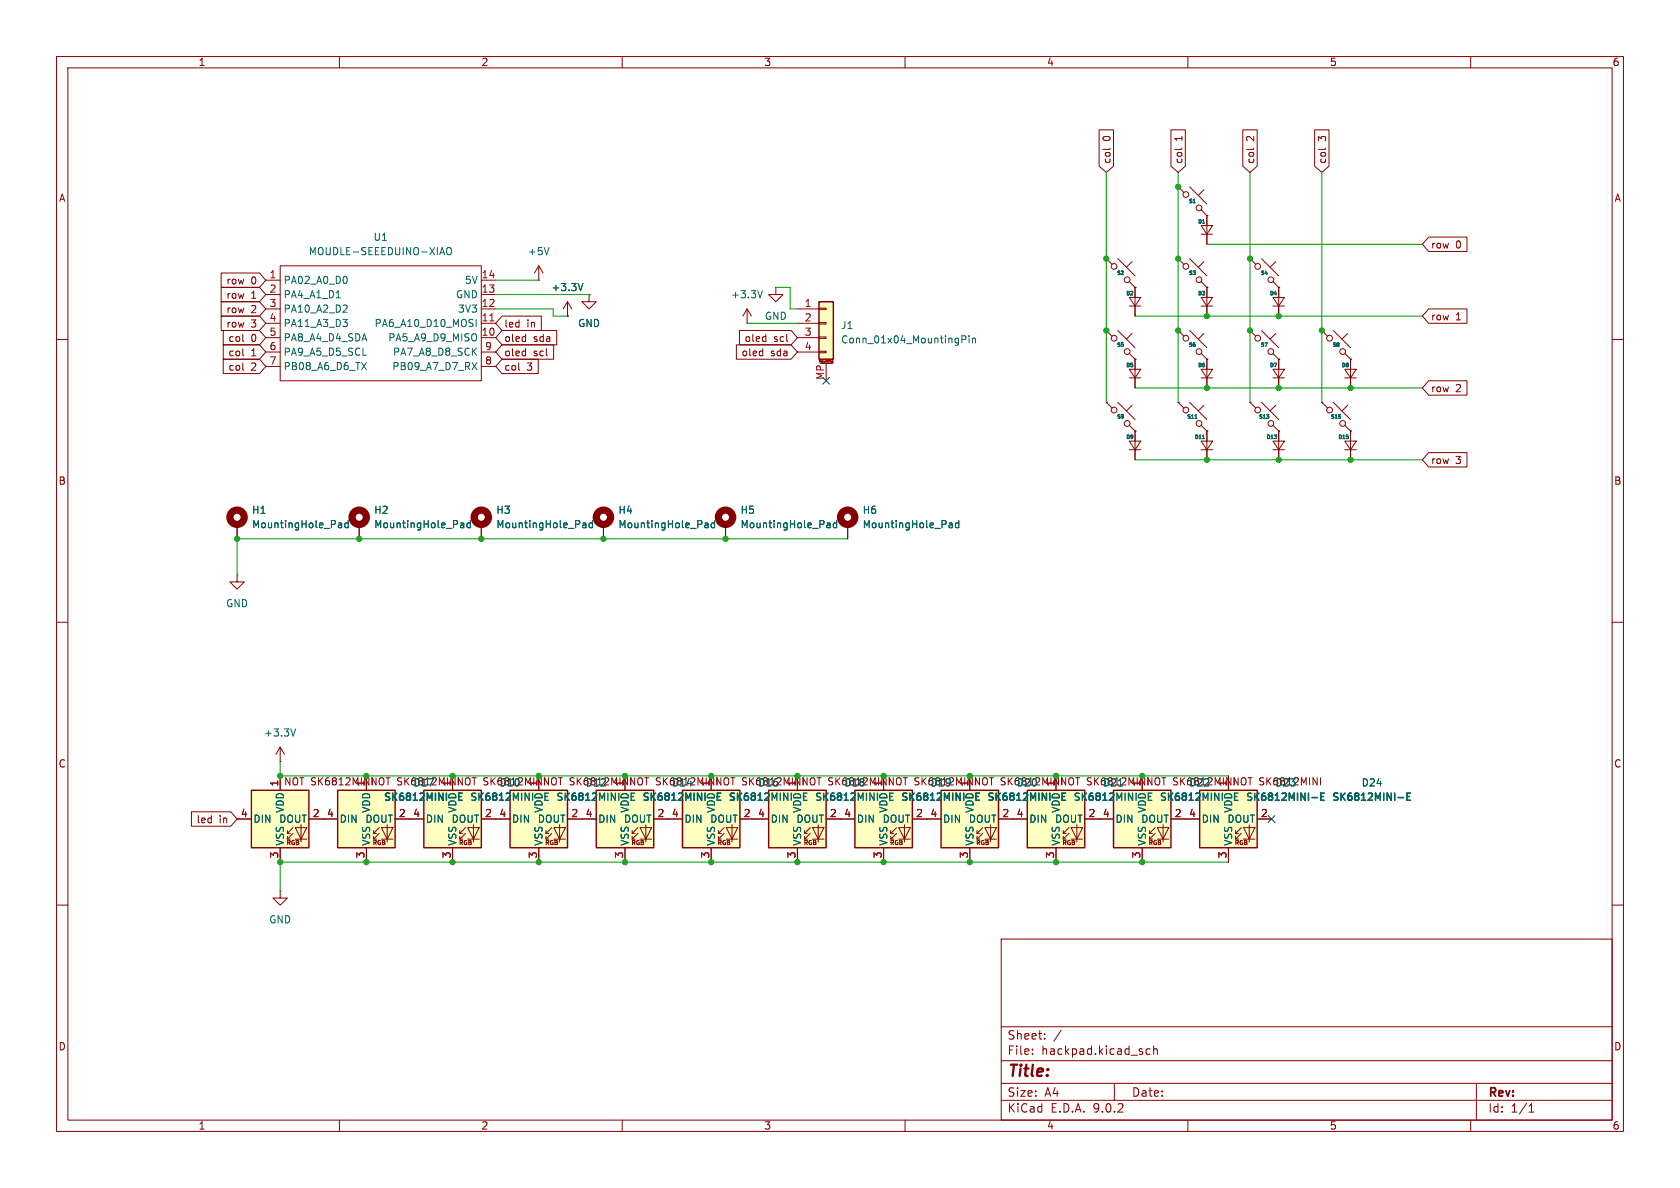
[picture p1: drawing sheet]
<svg xmlns="http://www.w3.org/2000/svg" width="297mm" height="210mm" viewBox="0 0 297 210" stroke-linecap="round" stroke-linejoin="round" font-family="sans-serif">
<g fill="none" stroke="#840000" stroke-width=".18">
<path d="M10 10h277v190h-277zM12 12h273v186h-273zM60 10v2M110 10v2M160 10v2M210 10v2M260 10v2M47 49.5h2.5M47 52.1h2.5M47 54.6h2.5M47 57.2h2.5M47 59.7h2.5"/>
<path d="M49.5 47h35.6v20.3h-35.6zM85.1 49.5h2.5M85.1 52.1h2.5M85.1 54.6h2.5M85.1 57.2h2.5M85.1 59.7h2.5M10 60h2M47 62.2h2.5M47 64.8h2.5M85.1 62.2h2.5M85.1 64.8h2.5M195.6 71.1l1 1"/>
<path d="M195.6 71.1h.1M197.6 71.1l3.1 3.1M199.6 75.2l1.1 1M200.2 71.6l-1.1 1M200.7 76.2h.1M237.7 78h2.1l-1 1.5zM237.7 79.5h2.1M238.8 76.2v5.1M285 60h2M10 110h2M285 110h2M10 160h2"/>
<path d="M177 166h108v32h-108zM285 160h2M60 198v2M110 198v2M160 198v2M177 194.5h108M177 191.5h108M177 187.5h108M177 181.5h108M182.5 186.3v.1M182.5 185.5v.1M184.7 183.6v.1"/>
<path d="M184.7 182.8v.1M187.6 182.1l-1.3 2M197 191.5v3M203.3 185.5l-.4-.1-.3 .3v.4l.1 .2h.6M204 185.5l.2-.1 .3 .1 .1 .9M204 184.9v1.5M210 198v2M260 198v2M261 191.5v6.5M270.3 196.6h.9M270.3 195.5l.4-.4v1.5"/>
<circle cx="197" cy="72.5" r=".51"/>
<circle cx="199.3" cy="74.9" r=".51"/>
</g>
<g fill="none" stroke="#006464" stroke-width=".18">
<path d="M59.5 52.6h.7M60.6 56.5h.8l-.4 .4M61.3 49l.1 .3-.1 .7M61.3 54l.1 .2-.1 .3-.7 .7h.8M61.3 57l.1 .2-.1 .5M77.9 44.7h.6M78.2 43.8l.4 1.2M79 43.9l.3-.1a.43 .43 0 0 1 .5 .4v.4a.42 .42 0 0 1-.4 .4 .42 .42 0 0 1-.4-.4zM84.2 56.5v1.2M63.9 64.1l.9 1.2M64.8 64.1l-.9 1.2M83.5 64.1l.8 1.2"/>
<path d="M84.3 64.1l-.8 1.2"/>
</g>
<path d="M86.6 56.7h.7" fill="none" stroke="#a90000" stroke-width=".18"/>
<path d="M120.6 139.7h10.2v10.2h-10.2z" fill="#ffffc2"/>
<path d="M120.6 139.7h10.2v10.2h-10.2z" fill="none" stroke="#840000" stroke-width=".25"/>
<g fill="none" stroke="#840000" stroke-width=".18">
<path d="M195.6 58.4l1 1M195.6 58.4h.1M197.6 58.4l3.1 3.1M200.2 58.9l-1.1 1M208.3 58.4l1 1M208.3 58.4h.1M210.3 58.4l3.1 3.1M212.9 58.9l-1.1 1M199.6 62.5l1.1 1M200.7 63.5h.1M212.3 62.5l1.1 1M213.4 63.5h.1"/>
<path d="M125.7 137.2v2.5M118.1 144.8h2.5M125.7 149.9v2.5M127 147.3h.5M127 148.3h.5M128 146.3l-1 1v-.5M128 147.3l-1 1v-.5M128.4 146.3h2l-1 2zM128.4 148.3h2M129.4 145.8v3M130.8 144.8h2.5"/>
<circle cx="197" cy="59.8" r=".51"/>
<circle cx="209.7" cy="59.8" r=".51"/>
<circle cx="199.3" cy="62.2" r=".51"/>
<circle cx="212" cy="62.2" r=".51"/>
</g>
<path d="M157.3 140.8h.4M157.3 141.5h.6M157.3 140.2h.6" fill="none" stroke="#006464" stroke-width=".25"/>
<path d="M59.7 139.7h10.1v10.2h-10.1z" fill="#ffffc2"/>
<path d="M59.7 139.7h10.1v10.2h-10.1z" fill="none" stroke="#840000" stroke-width=".25"/>
<path d="M64.8 137.2v2.5M57.1 144.8h2.6M64.8 149.9v2.5M66 147.3h.5M66 148.3h.5M67.1 146.3l-1.1 1v-.5M67.1 147.3l-1.1 1v-.5M67.4 146.3h2.1l-1 2zM67.4 148.3h2.1M68.5 145.8v3M69.8 144.8h2.6" fill="none" stroke="#840000" stroke-width=".18"/>
<path d="M96.3 140.8h.5M96.3 141.5h.6M96.3 140.2h.6" fill="none" stroke="#006464" stroke-width=".25"/>
<path d="M74.9 139.7h10.2v10.2h-10.2z" fill="#ffffc2"/>
<path d="M74.9 139.7h10.2v10.2h-10.2z" fill="none" stroke="#840000" stroke-width=".25"/>
<g fill="none" stroke="#840000" stroke-width=".18">
<path d="M199.6 65.3h2.1l-1 1.5zM199.6 66.8h2.1M200.7 63.5v5.1M212.3 78h2.1l-1 1.5zM212.3 79.5h2.1M213.4 76.2v5.1M225 78h2.1l-1 1.5zM225 79.5h2.1M226.1 76.2v5.1M80 137.2v2.5M72.4 144.8h2.5M80 149.9v2.5"/>
<path d="M81.3 147.3h.5M81.3 148.3h.5M82.3 146.3l-1 1v-.5M82.3 147.3l-1 1v-.5M82.7 146.3h2l-1 2zM82.7 148.3h2M83.7 145.8v3M85.1 144.8h2.5"/>
</g>
<path d="M111.6 140.8h.4M111.6 141.5h.6M111.6 140.2h.6" fill="none" stroke="#006464" stroke-width=".25"/>
<path d="M212.6 77.5h.4" fill="none" stroke="#006464" stroke-width=".18"/>
<path d="M105.4 139.7h10.2v10.2h-10.2z" fill="#ffffc2"/>
<path d="M105.4 139.7h10.2v10.2h-10.2z" fill="none" stroke="#840000" stroke-width=".25"/>
<g fill="none" stroke="#840000" stroke-width=".18">
<path d="M95.2 49.5h.1M95.2 47l-.7 1.3M95.2 47l.8 1.3M95.2 47v2.5M100.3 55.9h.1M100.3 53.3l-.7 1.3M100.3 53.3l.8 1.3M100.3 53.3v2.6M41.9 92.7v2.6M63.5 92.7v2.6M128.3 92.7v2.6M110.5 137.2v2.5"/>
<path d="M49.5 157.5v1.3h1.3l-1.3 1.2-1.2-1.2h1.2M49.5 157.5h.1M102.9 144.8h2.5M110.5 149.9v2.5M111.8 147.3h.5M111.8 148.3h.5M112.8 146.3l-1 1v-.5M112.8 147.3l-1 1v-.5M113.2 146.3h2l-1 2zM113.2 148.3h2M114.2 145.8v3M115.6 144.8h2.5"/>
</g>
<path d="M142.1 140.8h.4M142.1 141.5h.6M142.1 140.2h.6" fill="none" stroke="#006464" stroke-width=".25"/>
<g fill="none" stroke="#006464" stroke-width=".18">
<path d="M97.1 43.8l-.5 1.2M103.1 50.1l-.5 1.3M60 92.4l.3 .1 .1 .8M60.4 93.2l-.4 .1M60.4 92.7l-.4 .1M61.6 92.5l-.4-.1-.3 .3 .2 .5h.5M61.6 92v1.3M81.6 92.4l.3 .1 .1 .8M82 93.2l-.4 .1M82 92.7l-.4 .1M83.1 92.5l-.3-.1-.3 .3 .2 .5h.4M83.1 92v1.3"/>
<path d="M146.3 92.4l.4 .1 .1 .8M146.8 93.2l-.5 .1M146.8 92.7l-.5 .1M147.9 92.5l-.3-.1-.3 .3 .1 .5h.5M147.9 92v1.3"/>
</g>
<g fill="none" stroke="#840000" stroke-width="1.3">
<circle cx="41.9" cy="91.4" r="1.27"/>
<circle cx="63.5" cy="91.4" r="1.27"/>
<circle cx="128.3" cy="91.4" r="1.27"/>
</g>
<path d="M90.2 139.7h10.1v10.2h-10.1z" fill="#ffffc2"/>
<path d="M90.2 139.7h10.1v10.2h-10.1z" fill="none" stroke="#840000" stroke-width=".25"/>
<g fill="none" stroke="#840000" stroke-width=".18">
<path d="M104.1 52.1v1.2h1.3l-1.3 1.3-1.2-1.3h1.2M104.1 52.1h.1M132.1 57.2h.1M132.1 54.6l-.8 1.3M132.1 54.6l.7 1.3M132.1 54.6v2.6M221 71.1l1 1M221 71.1h.1M223 71.1l3.1 3.1M225 75.2l1.1 1M225.6 71.6l-1.1 1M226.1 76.2h.1"/>
<path d="M233.7 71.1l1 1M233.7 71.1h.1M235.7 71.1l3.1 3.1M237.7 65.3h2.1l-1 1.5zM237.7 75.2l1.1 1M237.7 66.8h2.1M238.3 71.6l-1.1 1M238.8 76.2h.1M238.8 63.5v5.1M106.7 92.7v2.6M41.9 101.6v1.3h1.3l-1.3 1.2-1.3-1.2h1.3M41.9 101.6h.1"/>
<path d="M49.5 134.6h.1M49.5 132.1l-.7 1.3M49.5 132.1l.8 1.3M49.5 132.1v2.5M95.2 137.2v2.5M87.6 144.8h2.6M95.2 149.9v2.5M96.5 147.3h.5M96.5 148.3h.5M97.5 146.3l-1 1v-.5M97.5 147.3l-1 1v-.5M97.9 146.3h2l-1 2z"/>
<path d="M97.9 148.3h2M98.9 145.8v3M100.3 144.8h2.6"/>
<circle cx="222.4" cy="72.5" r=".51"/>
<circle cx="224.7" cy="74.9" r=".51"/>
<circle cx="235.1" cy="72.5" r=".51"/>
<circle cx="237.4" cy="74.9" r=".51"/>
</g>
<path d="M126.8 140.8h.4M126.8 141.5h.6M126.8 140.2h.6" fill="none" stroke="#006464" stroke-width=".25"/>
<circle cx="106.7" cy="91.4" r="1.27" fill="none" stroke="#840000" stroke-width="1.3"/>
<path d="M134.8 51.4l-.4 1.2M223.9 73.3h.4l-.2 .3M224.3 73.6v.3M237 73.6v.3M124.8 92.4l.3 .1 .1 .8M125.2 93.2l-.4 .1M125.2 92.7l-.4 .1M126.3 92.5l-.3-.1-.3 .3 .1 .5h.5M126.3 92v1.3M52.3 128.8l-.5 1.3" fill="none" stroke="#006464" stroke-width=".18"/>
<path d="M44.4 139.7h10.2v10.2h-10.2z" fill="#ffffc2"/>
<path d="M44.4 139.7h10.2v10.2h-10.2z" fill="none" stroke="#840000" stroke-width=".25"/>
<path d="M49.5 137.2v2.5M41.9 144.8h2.5M49.5 149.9v2.5M50.8 147.3h.5M50.8 148.3h.5M51.8 146.3l-1 1v-.5M51.8 147.3l-1 1v-.5M52.2 146.3h2l-1 2zM52.2 148.3h2M53.2 145.8v3M54.6 144.8h2.5" fill="none" stroke="#840000" stroke-width=".18"/>
<path d="M81.1 140.8h.4M81.1 141.5h.6M81.1 140.2h.6" fill="none" stroke="#006464" stroke-width=".25"/>
<path d="M166.4 139.7h10.1v10.2h-10.1z" fill="#ffffc2"/>
<path d="M166.4 139.7h10.1v10.2h-10.1z" fill="none" stroke="#840000" stroke-width=".25"/>
<g fill="none" stroke="#840000" stroke-width=".18">
<path d="M212.3 39.9h2.1l-1 1.5zM213.4 38.1v5.1M212.3 41.4h2.1M221 45.7l1 1M221 45.7h.1M223 45.7l3.1 3.1M225 52.6h2.1l-1 1.5zM225 49.8l1.1 1M225 54.1h2.1M225.6 46.2l-1.1 1M226.1 50.8h.1M226.1 50.8v5.1"/>
<path d="M199.6 78h2.1l-1 1.5zM199.6 79.5h2.1M200.7 76.2v5.1M208.3 71.1l1 1M208.3 71.1h.1M210.3 71.1l3.1 3.1M212.3 75.2l1.1 1M212.3 65.3h2.1l-1 1.5zM212.3 66.8h2.1M212.9 71.6l-1.1 1M213.4 76.2h.1M213.4 63.5v5.1"/>
<path d="M171.4 137.2v2.5M163.8 144.8h2.6M171.4 149.9v2.5M172.7 147.3h.5M172.7 148.3h.5M173.7 146.3l-1 1v-.5M173.7 147.3l-1 1v-.5M174.1 146.3h2l-1 2zM174.1 148.3h2M175.1 145.8v3M176.5 144.8h2.6"/>
<circle cx="222.4" cy="47.1" r=".51"/>
<circle cx="224.7" cy="49.5" r=".51"/>
<circle cx="209.7" cy="72.5" r=".51"/>
<circle cx="212" cy="74.9" r=".51"/>
</g>
<path d="M203 140.8h.4M203 141.5h.6M203 140.2h.6" fill="none" stroke="#006464" stroke-width=".25"/>
<path d="M212.6 39.4h.4M211.2 73.9h.4" fill="none" stroke="#006464" stroke-width=".18"/>
<path d="M181.6 139.7h10.2v10.2h-10.2z" fill="#ffffc2"/>
<path d="M181.6 139.7h10.2v10.2h-10.2z" fill="none" stroke="#840000" stroke-width=".25"/>
<g fill="none" stroke="#840000" stroke-width=".18">
<path d="M208.3 33l1 1M208.3 33h.1M210.3 33l3.1 3.1M212.3 37.1l1.1 1M212.9 33.5l-1.1 1M213.4 38.1h.1M199.6 52.6h2.1l-1 1.5zM199.6 54.1h2.1M200.7 50.8v5.1M149.9 92.7v2.6M186.7 137.2v2.5M179.1 144.8h2.5"/>
<path d="M186.7 149.9v2.5M188 147.3h.5M188 148.3h.5M189 146.3l-1 1v-.5M189 147.3l-1 1v-.5M189.4 146.3h2l-1 2zM189.4 148.3h2M190.4 145.8v3M191.8 144.8h2.5"/>
<circle cx="209.7" cy="34.4" r=".51"/>
<circle cx="212" cy="36.8" r=".51"/>
</g>
<path d="M218.3 140.8h.4M218.3 141.5h.6M218.3 140.2h.6" fill="none" stroke="#006464" stroke-width=".25"/>
<path d="M210.9 35.8h.4M167.9 92.4h.3l.2 .2v.7M168.4 93.2l-.5 .1M168.4 92.7l-.5 .1M169.5 92.5l-.4-.1-.2 .3 .1 .5h.5M169.5 92v1.3" fill="none" stroke="#006464" stroke-width=".18"/>
<circle cx="149.9" cy="91.4" r="1.27" fill="none" stroke="#840000" stroke-width="1.3"/>
<path d="M144.8 53.3h2.5v10.2h-2.5z" fill="#ffffc2"/>
<path d="M144.8 53.3h2.5v10.2h-2.5z" fill="none" stroke="#840000" stroke-width=".25"/>
<g fill="none" stroke="#840000" stroke-width=".18">
<path d="M137.2 50.8v1.3h1.2l-1.2 1.2-1.3-1.2h1.3M137.2 50.8h.1M141 54.6h3.8M141 57.2h3.8M141 59.7h3.8M144.8 54.5h1.2v.2h-1.2zM144.8 57h1.2v.3h-1.2zM144.8 59.6h1.2v.2h-1.2zM195.6 45.7l1 1M195.6 45.7h.1M197.6 45.7l3.1 3.1M199.6 49.8l1.1 1"/>
<path d="M200.2 46.2l-1.1 1M200.7 50.8h.1M208.3 45.7l1 1M208.3 45.7h.1M210.3 45.7l3.1 3.1M212.3 49.8l1.1 1M212.9 46.2l-1.1 1M213.4 50.8h.1M141 62.2h3.8M144.8 62.1h1.2v.3h-1.2zM144.9 64v-.3l.1 .2 .1-.2v.3M145 64.3h2.1"/>
<path d="M146 64.3v3M146.3 63.7v.3M146.5 63.7h.1M146.6 63.7h-.1M147.1 63.8v.2h.1M147.1 63.8h.1M147.2 63.8h-.1M147.2 63.8h.1M147.2 63.8v.3l-.1 .1M147.2 64h.1"/>
<circle cx="197" cy="47.1" r=".51"/>
<circle cx="199.3" cy="49.5" r=".51"/>
<circle cx="209.7" cy="47.1" r=".51"/>
<circle cx="212" cy="49.5" r=".51"/>
</g>
<path d="M171.3 59.4v.1M171.3 59.8v.8M171.9 59.8v.8M171.9 59.9l.2-.1h.3l.1 .8M170 60h.7l.1-.2-.1-.3-.7-.1v1.2" fill="none" stroke="#006464" stroke-width=".18"/>
<path d="M151.1 139.7h10.2v10.2h-10.2z" fill="#ffffc2"/>
<path d="M151.1 139.7h10.2v10.2h-10.2z" fill="none" stroke="#840000" stroke-width=".25"/>
<path d="M156.2 137.2v2.5M148.6 144.8h2.5M156.2 149.9v2.5M157.5 147.3h.5M157.5 148.3h.5M158.5 146.3l-1 1v-.5M158.5 147.3l-1 1v-.5M158.9 146.3h2l-1 2zM158.9 148.3h2M159.9 145.8v3M161.3 144.8h2.5" fill="none" stroke="#840000" stroke-width=".18"/>
<path d="M187.8 140.8h.4M187.8 141.5h.6M187.8 140.2h.6" fill="none" stroke="#006464" stroke-width=".25"/>
<path d="M135.9 139.7h10.1v10.2h-10.1z" fill="#ffffc2"/>
<path d="M135.9 139.7h10.1v10.2h-10.1z" fill="none" stroke="#840000" stroke-width=".25"/>
<g fill="none" stroke="#840000" stroke-width=".18">
<path d="M212.3 52.6h2.1l-1 1.5zM212.3 54.1h2.1M213.4 50.8v5.1M85.1 92.7v2.6M141 137.2v2.5M133.3 144.8h2.6M141 149.9v2.5M142.2 147.3h.5M142.2 148.3h.5M143.3 146.3l-1.1 1v-.5M143.3 147.3l-1.1 1v-.5M143.6 146.3h2.1l-1 2z"/>
<path d="M143.6 148.3h2.1M144.7 145.8v3M146 144.8h2.6"/>
</g>
<path d="M172.5 140.8h.5M172.5 141.5h.6M172.5 140.2h.6" fill="none" stroke="#006464" stroke-width=".25"/>
<circle cx="85.1" cy="91.4" r="1.27" fill="none" stroke="#840000" stroke-width="1.3"/>
<path d="M103.2 92.4l.3 .1 .1 .8M103.6 93.2l-.4 .1M103.6 92.7l-.4 .1M104.7 92.5l-.3-.1-.3 .3 .2 .5h.4M104.7 92v1.3" fill="none" stroke="#006464" stroke-width=".18"/>
<path d="M196.8 139.7h10.2v10.2h-10.2z" fill="#ffffc2"/>
<path d="M196.8 139.7h10.2v10.2h-10.2z" fill="none" stroke="#840000" stroke-width=".25"/>
<path d="M201.9 137.2v2.5M194.3 144.8h2.5M201.9 149.9v2.5M203.2 147.3h.5M203.2 148.3h.5M204.2 146.3l-1 1v-.5M204.2 147.3l-1 1v-.5M204.6 146.3h2l-1 2zM204.6 148.3h2M205.6 145.8v3M207 144.8h2.5" fill="none" stroke="#840000" stroke-width=".18"/>
<path d="M231.9 141h1M233.5 140.8h.4M234.1 140.2h-.6v1.3h.6" fill="none" stroke="#006464" stroke-width=".25"/>
<path d="M212.1 139.7h10.1v10.2h-10.1z" fill="#ffffc2"/>
<path d="M212.1 139.7h10.1v10.2h-10.1z" fill="none" stroke="#840000" stroke-width=".25"/>
<g fill="none" stroke="#840000" stroke-width=".18">
<path d="M194.3 23h2.6v6.4l-1.3 1.1-1.3-1.1zM196.3 26.2l-.1 .2M207 23h2.6v6.4l-1.3 1.1-1.3-1.1zM208.3 33h.1M209 26.2l-.1 .2M213.4 38.1h.1M213.4 38.1v1.8M219.7 23h2.6v6.4l-1.3 1.1-1.3-1.1zM221.7 26.2l-.1 .2M232.4 23h2.6v6.4l-1.3 1.1-1.3-1.1zM234.4 26.2l-.1 .2M39.1 50.8h6.8l1.1 1.3-1.1 1.2h-6.8z"/>
<path d="M39.1 55.9h6.8l1.1 1.3-1.1 1.2h-6.8zM39.1 53.3h6.8l1.1 1.3-1.1 1.3h-6.8zM39.1 48.3h6.8l1.1 1.2-1.1 1.3h-6.8zM39.5 58.4h6.4l1.1 1.3-1.1 1.3h-6.4zM88.7 55.9h7v2.5h-7l-1.1-1.2zM88.7 58.4h9.7v2.6h-9.7l-1.1-1.3zM100.3 55.9h.1M104.1 52.1h.1M130.7 58.4h9.2l1.1 1.3-1.1 1.3h-9.2zM195.6 58.4h.1M195.6 45.7h.1M200.7 50.8h.1"/>
<path d="M200.7 50.8v1.8M200.7 54.1v1.8M208.3 58.4h.1M208.3 45.7h.1M213.4 50.8h.1M213.4 41.4v1.8M213.4 50.8v1.8M213.4 54.1v1.8M221 58.4l1 1M221 58.4h.1M221 45.7h.1M223 58.4l3.1 3.1"/>
<path d="M225.6 58.9l-1.1 1M226.1 50.8h.1M226.1 50.8v1.8M226.1 54.1v1.8M233.7 58.4l1 1M233.7 58.4h.1M235.7 58.4l3.1 3.1M238.3 58.9l-1.1 1M252.6 41.9h6.7v2.6h-6.7l-1.1-1.3zM252.6 54.6h6.7v2.6h-6.7l-1.1-1.3zM39.5 61h6.4l1.1 1.2-1.1 1.3h-6.4zM39.5 63.5h6.4l1.1 1.3-1.1 1.2h-6.4z"/>
<path d="M43 60.3l.1 .1M43 62.8l.1 .1M43 65.4h.1M88.7 63.5h6.5v2.5h-6.5l-1.1-1.2zM88.7 61h9.2v2.5h-9.2l-1.1-1.3zM91.8 65.4h.1M130.2 61h9.7l1.1 1.2-1.1 1.3h-9.7zM195.6 71.1h.1M200.7 63.5h.1M200.7 76.2h.1M200.7 63.5v1.8M200.7 66.8v1.8"/>
<path d="M200.7 76.2v1.8M200.7 79.5v1.8M208.3 71.1h.1M213.4 63.5h.1M213.4 76.2h.1M213.4 63.5v1.8M213.4 66.8v1.8M213.4 76.2v1.8M213.4 79.5v1.8M221 71.1h.1M225 62.5l1.1 1M225 65.3h2.1l-1 1.5z"/>
<path d="M225 66.8h2.1M226.1 63.5h.1M226.1 76.2h.1M226.1 63.5v5.1M226.1 76.2v1.8M226.1 79.5v1.8M233.7 71.1h.1M237.7 62.5l1.1 1M238.8 63.5h.1M238.8 76.2h.1M238.8 63.5v1.8M238.8 66.8v1.8"/>
<path d="M238.8 76.2v1.8M238.8 79.5v1.8M252.6 67.3h6.7v2.6h-6.7l-1.1-1.3zM41.9 92.7v2.6M63.5 92.7v2.6M85.1 92.7v2.6M106.7 92.7v2.6M128.3 92.7v2.6M149.9 92.7v2.6M252.6 80h6.7v2.6h-6.7l-1.1-1.3zM49.5 137.2v2.5M64.8 137.2v2.5"/>
<path d="M80 137.2v2.5M95.2 137.2v2.5M110.5 137.2v2.5M125.7 137.2v2.5M141 137.2v2.5M156.2 137.2v2.5M171.4 137.2v2.5M186.7 137.2v2.5M201.9 137.2v2.5M217.2 137.2v2.5M233.5 137.5v1.3M33.8 143.5h7l1.1 1.3-1.1 1.3h-7z"/>
<path d="M41.9 144.8h2.5M49.5 149.9v2.5M54.6 144.8h5.1M64.8 149.9v2.5M69.8 144.8h5.1M80 149.9v2.5M85.1 144.8h5.1M95.2 149.9v2.5M100.3 144.8h5.1M110.5 149.9v2.5M115.6 144.8h5M125.7 149.9v2.5"/>
<path d="M130.8 144.8h5.1M141 149.9v2.5M146 144.8h5.1M156.2 149.9v2.5M161.3 144.8h5.1M171.4 149.9v2.5M176.5 144.8h5.1M186.7 149.9v2.5M191.8 144.8h5M201.9 149.9v2.5M207 144.8h5.1M217.2 149.9v2.5"/>
<path d="M218.4 147.3h.5M218.4 148.3h.5M219.5 146.3l-1.1 1v-.5M219.5 147.3l-1.1 1v-.5M219.8 146.3h2.1l-1 2zM219.8 148.3h2.1M220.9 145.8v3M222.2 144.8h2.6"/>
<circle cx="222.4" cy="59.8" r=".51"/>
<circle cx="235.1" cy="59.8" r=".51"/>
<circle cx="224.7" cy="62.2" r=".51"/>
<circle cx="237.4" cy="62.2" r=".51"/>
</g>
<g fill="none" stroke="#006464" stroke-width=".25">
<path d="M81.1 140.8h.4M81.1 141.5h.6M81.1 140.2h.6M96.3 140.8h.5M96.3 141.5h.6M96.3 140.2h.6M111.6 140.8h.4M111.6 141.5h.6M111.6 140.2h.6M126.8 140.8h.4M126.8 141.5h.6M126.8 140.2h.6"/>
<path d="M142.1 140.8h.4M142.1 141.5h.6M142.1 140.2h.6M157.3 140.8h.4M157.3 141.5h.6M157.3 140.2h.6M172.5 140.8h.5M172.5 141.5h.6M172.5 140.2h.6M187.8 140.8h.4M187.8 141.5h.6M187.8 140.2h.6"/>
<path d="M203 140.8h.4M203 141.5h.6M203 140.2h.6M218.3 140.8h.4M218.3 141.5h.6M218.3 140.2h.6M231.9 141h1M233.5 140.8h.4M234.1 140.2h-.6v1.3h.6M247.2 141h.9M248.7 140.8h.5M249.3 140.2h-.6v1.3h.6"/>
</g>
<g fill="none" stroke="#009600" stroke-width=".18">
<path d="M195.6 30.5v40.6M208.3 30.5v40.6M221 30.5v40.6M233.7 30.5v40.6M87.6 54.6h10.2v1.3h2.5M87.6 52.1h16.5M87.6 49.5h7.6M132.1 57.2h8.9M137.2 50.8h2.5v3.8h1.3M200.7 55.9h50.8M213.4 43.2h38.1M200.7 68.6h50.8"/>
<path d="M149.9 95.3h-108v6.3M200.7 81.3h50.8M49.5 134.6v2.6h167.7M217.2 152.4h-167.7v5.1"/>
</g>
<path d="M145.4 66.7l1.3 1.2M146.7 66.7l-1.3 1.2M224.2 144.2l1.2 1.2M225.4 144.2l-1.2 1.2" fill="none" stroke="#000084" stroke-width=".18"/>
<g fill="none" stroke="#006464" stroke-width=".18">
<path d="M210.9 35.8h.4M212.6 39.4h.4M103.1 50.1l-.5 1.3M211.2 73.9h.4M212.6 77.5h.4M223.9 73.3h.4l-.2 .3M224.3 73.6v.3M237 73.6v.3M60 92.4l.3 .1 .1 .8M60.4 93.2l-.4 .1M60.4 92.7l-.4 .1M61.6 92.5l-.4-.1-.3 .3 .2 .5h.5"/>
<path d="M61.6 92v1.3M81.6 92.4l.3 .1 .1 .8M82 93.2l-.4 .1M82 92.7l-.4 .1M83.1 92.5l-.3-.1-.3 .3 .2 .5h.4M83.1 92v1.3M103.2 92.4l.3 .1 .1 .8M103.6 93.2l-.4 .1M103.6 92.7l-.4 .1M104.7 92.5l-.3-.1-.3 .3 .2 .5h.4M104.7 92v1.3M124.8 92.4l.3 .1 .1 .8"/>
<path d="M125.2 93.2l-.4 .1M125.2 92.7l-.4 .1M126.3 92.5l-.3-.1-.3 .3 .1 .5h.5M126.3 92v1.3M146.3 92.4l.4 .1 .1 .8M146.8 93.2l-.5 .1M146.8 92.7l-.5 .1M147.9 92.5l-.3-.1-.3 .3 .1 .5h.5M147.9 92v1.3M167.9 92.4h.3l.2 .2v.7M168.4 93.2l-.5 .1M168.4 92.7l-.5 .1"/>
<path d="M169.5 92.5l-.4-.1-.2 .3 .1 .5h.5M169.5 92v1.3"/>
</g>
<g fill="#009600" stroke="#009600" stroke-width=".18">
<circle cx="171.4" cy="137.2" r=".46"/>
<circle cx="186.7" cy="152.4" r=".46"/>
<circle cx="186.7" cy="137.2" r=".46"/>
<circle cx="213.4" cy="68.6" r=".46"/>
<circle cx="226.1" cy="68.6" r=".46"/>
<circle cx="213.4" cy="81.3" r=".46"/>
<circle cx="201.9" cy="152.4" r=".46"/>
<circle cx="195.6" cy="45.7" r=".46"/>
<circle cx="195.6" cy="58.4" r=".46"/>
<circle cx="171.4" cy="152.4" r=".46"/>
<circle cx="201.9" cy="137.2" r=".46"/>
<circle cx="64.8" cy="137.2" r=".46"/>
<circle cx="64.8" cy="152.4" r=".46"/>
<circle cx="156.2" cy="137.2" r=".46"/>
<circle cx="141" cy="152.4" r=".46"/>
<circle cx="156.2" cy="152.4" r=".46"/>
<circle cx="80" cy="152.4" r=".46"/>
<circle cx="80" cy="137.2" r=".46"/>
<circle cx="125.7" cy="152.4" r=".46"/>
<circle cx="110.5" cy="152.4" r=".46"/>
<circle cx="49.5" cy="152.4" r=".46"/>
<circle cx="49.5" cy="137.2" r=".46"/>
<circle cx="95.2" cy="137.2" r=".46"/>
<circle cx="95.2" cy="152.4" r=".46"/>
<circle cx="238.8" cy="81.3" r=".46"/>
<circle cx="226.1" cy="81.3" r=".46"/>
<circle cx="238.8" cy="68.6" r=".46"/>
<circle cx="141" cy="137.2" r=".46"/>
<circle cx="125.7" cy="137.2" r=".46"/>
<circle cx="110.5" cy="137.2" r=".46"/>
<circle cx="41.9" cy="95.3" r=".46"/>
<circle cx="128.3" cy="95.3" r=".46"/>
<circle cx="106.7" cy="95.3" r=".46"/>
<circle cx="63.5" cy="95.3" r=".46"/>
<circle cx="85.1" cy="95.3" r=".46"/>
<circle cx="213.4" cy="55.9" r=".46"/>
<circle cx="221" cy="58.4" r=".46"/>
<circle cx="226.1" cy="55.9" r=".46"/>
<circle cx="208.3" cy="58.4" r=".46"/>
<circle cx="208.3" cy="45.7" r=".46"/>
<circle cx="221" cy="45.7" r=".46"/>
<circle cx="233.7" cy="58.4" r=".46"/>
<circle cx="208.3" cy="33" r=".46"/>
</g>
<text font-size="2.8" fill="#840000" x="178" y="190.9">Title:</text>
<g font-size="2.1" fill="#840000">
<text x="178" y="184">Sheet:</text>
<text x="178" y="186.7">File:</text>
<text x="184.1" y="186.7">hackpad.kicad_sch</text>
<text x="178" y="196.9">KiCad</text>
<text x="178" y="194.1">Size:</text>
<text x="184.7" y="194.1">A4</text>
<text x="185.7" y="196.9">E.D.A.</text>
<text x="193.3" y="196.9">9.0.2</text>
<text x="200" y="194.1">Date:</text>
<text x="263" y="194.3">Rev:</text>
<text x="263" y="196.9">Id:</text>
<text x="267.1" y="196.9">1/1</text>
</g>
<g font-size="1.8" fill="#840000">
<text x="35" y="11.9">1</text>
<text x="85" y="11.9">2</text>
<text x="135" y="11.9">3</text>
<text x="185" y="11.9">4</text>
<text x="235" y="11.9">5</text>
<text x="285" y="11.9">6</text>
<text x="196.5" y="29.1" transform="rotate(-90 196.5 29.1)">col</text>
<text x="196.5" y="25" transform="rotate(-90 196.5 25)">0</text>
<text x="209.2" y="29.1" transform="rotate(-90 209.2 29.1)">col</text>
<text x="209.2" y="25" transform="rotate(-90 209.2 25)">1</text>
<text x="221.9" y="29.1" transform="rotate(-90 221.9 29.1)">col</text>
<text x="221.9" y="25" transform="rotate(-90 221.9 25)">2</text>
<text x="234.6" y="29.1" transform="rotate(-90 234.6 29.1)">col</text>
<text x="234.6" y="25" transform="rotate(-90 234.6 25)">3</text>
<text x="10.3" y="35.9">A</text>
<text x="285.3" y="35.9">A</text>
<text x="252.9" y="44.1">row</text>
<text x="257.3" y="44.1">0</text>
<text x="39.9" y="53">row</text>
<text x="39.9" y="50.5">row</text>
<text x="44.4" y="53">1</text>
<text x="44.4" y="50.5">0</text>
<text x="39.9" y="58.1">row</text>
<text x="39.9" y="55.6">row</text>
<text x="44.4" y="58.1">3</text>
<text x="44.4" y="55.6">2</text>
<text x="89.1" y="58.1">led</text>
<text x="93.1" y="58.1">in</text>
<text x="252.9" y="56.8">row</text>
<text x="257.3" y="56.8">1</text>
<text x="40.3" y="60.6">col</text>
<text x="40.3" y="63.2">col</text>
<text x="40.3" y="65.7">col</text>
<text x="44.4" y="60.6">0</text>
<text x="44.4" y="63.2">1</text>
<text x="44.4" y="65.7">2</text>
<text x="89.1" y="60.6">oled</text>
<text x="89.1" y="65.7">col</text>
<text x="89.1" y="63.2">oled</text>
<text x="93.1" y="65.7">3</text>
<text x="94.3" y="60.6">sda</text>
<text x="94.3" y="63.2">scl</text>
<text x="131" y="63.2">oled</text>
<text x="131.5" y="60.6">oled</text>
<text x="136.2" y="63.2">sda</text>
<text x="136.8" y="60.6">scl</text>
<text x="252.9" y="69.5">row</text>
<text x="257.3" y="69.5">2</text>
<text x="252.9" y="82.2">row</text>
<text x="257.3" y="82.2">3</text>
<text x="10.3" y="85.9">B</text>
<text x="285.3" y="85.9">B</text>
<text x="10.3" y="135.9">C</text>
<text x="285.3" y="135.9">C</text>
<text x="50.1" y="139">NOT SK6812MINI</text>
<text x="65.4" y="139">NOT SK6812MINI</text>
<text x="80.6" y="139">NOT SK6812MINI</text>
<text x="95.8" y="139">NOT SK6812MINI</text>
<text x="111.1" y="139">NOT SK6812MINI</text>
<text x="126.3" y="139">NOT SK6812MINI</text>
<text x="141.6" y="139">NOT SK6812MINI</text>
<text x="156.8" y="139">NOT SK6812MINI</text>
<text x="172" y="139">NOT SK6812MINI</text>
<text x="202.5" y="139">NOT SK6812MINI</text>
<text x="217.8" y="139">NOT SK6812MINI</text>
<text x="34.7" y="145.7">led</text>
<text x="38.7" y="145.7">in</text>
<text x="10.3" y="185.9">D</text>
<text x="285.3" y="185.9">D</text>
<text x="35" y="199.9">1</text>
<text x="85" y="199.9">2</text>
<text x="135" y="199.9">3</text>
<text x="185" y="199.9">4</text>
<text x="235" y="199.9">5</text>
<text x="285" y="199.9">6</text>
</g>
<g font-size="1.8" fill="#006464">
<text x="54.5" y="45.3">MOUDLE-SEEEDUINO-XIAO</text>
<text x="65.9" y="42.8">U1</text>
<text x="93.2" y="45.3">+5V</text>
<text x="50" y="50.4">PA02_A0_D0</text>
<text x="50" y="52.9">PA4_A1_D1</text>
<text x="80.5" y="52.9">GND</text>
<text x="82.1" y="50.4">5V</text>
<text x="97.4" y="51.7">+3.3V</text>
<text x="129.1" y="52.9">+3.3V</text>
<text x="50" y="55.5">PA10_A2_D2</text>
<text x="50" y="58">PA11_A3_D3</text>
<text x="66.1" y="58">PA6_A10_D10_MOSI</text>
<text x="80.9" y="55.5">3V3</text>
<text x="102.1" y="58">GND</text>
<text x="135.1" y="56.7">GND</text>
<text x="148.6" y="58.4">J1</text>
<text x="50" y="60.6">PA8_A4_D4_SDA</text>
<text x="50" y="63.1">PA9_A5_D5_SCL</text>
<text x="50" y="65.6">PB08_A6_D6_TX</text>
<text x="68.5" y="60.6">PA5_A9_D9_MISO</text>
<text x="69.3" y="65.6">PB09_A7_D7_RX</text>
<text x="69.4" y="63.1">PA7_A8_D8_SCK</text>
<text x="148.6" y="60.9">Conn_01x04_MountingPin</text>
<text x="44.5" y="91">H1</text>
<text x="44.5" y="93.6">MountingHole_Pad</text>
<text x="66" y="91">H2</text>
<text x="66" y="93.6">MountingHole_Pad</text>
<text x="87.6" y="91">H3</text>
<text x="87.6" y="93.6">MountingHole_Pad</text>
<text x="109.2" y="91">H4</text>
<text x="109.2" y="93.6">MountingHole_Pad</text>
<text x="130.8" y="91">H5</text>
<text x="130.8" y="93.6">MountingHole_Pad</text>
<text x="152.4" y="91">H6</text>
<text x="152.4" y="93.6">MountingHole_Pad</text>
<text x="39.9" y="107.5">GND</text>
<text x="46.6" y="130.4">+3.3V</text>
<text x="50.4" y="143.8" transform="rotate(-90 50.4 143.8)">VDD</text>
<text x="65.6" y="143.8" transform="rotate(-90 65.6 143.8)">VDD</text>
<text x="67.7" y="141.9">SK6812MINI-E</text>
<text x="73" y="139.2">D17</text>
<text x="80.9" y="143.8" transform="rotate(-90 80.9 143.8)">VDD</text>
<text x="82.9" y="141.9">SK6812MINI-E</text>
<text x="88.2" y="139.2">D10</text>
<text x="96.1" y="143.8" transform="rotate(-90 96.1 143.8)">VDD</text>
<text x="98.1" y="141.9">SK6812MINI-E</text>
<text x="103.5" y="139.2">D12</text>
<text x="111.4" y="143.8" transform="rotate(-90 111.4 143.8)">VDD</text>
<text x="113.4" y="141.9">SK6812MINI-E</text>
<text x="118.7" y="139.2">D14</text>
<text x="126.6" y="143.8" transform="rotate(-90 126.6 143.8)">VDD</text>
<text x="128.6" y="141.9">SK6812MINI-E</text>
<text x="133.9" y="139.2">D16</text>
<text x="141.8" y="143.8" transform="rotate(-90 141.8 143.8)">VDD</text>
<text x="143.9" y="141.9">SK6812MINI-E</text>
<text x="149.2" y="139.2">D18</text>
<text x="157.1" y="143.8" transform="rotate(-90 157.1 143.8)">VDD</text>
<text x="159.1" y="141.9">SK6812MINI-E</text>
<text x="164.4" y="139.2">D19</text>
<text x="172.3" y="143.8" transform="rotate(-90 172.3 143.8)">VDD</text>
<text x="174.3" y="141.9">SK6812MINI-E</text>
<text x="179.7" y="139.2">D20</text>
<text x="187.3" y="139">NOT SK6812MINI</text>
<text x="187.6" y="143.8" transform="rotate(-90 187.6 143.8)">VDD</text>
<text x="189.6" y="141.9">SK6812MINI-E</text>
<text x="194.9" y="139.2">D21</text>
<text x="202.8" y="143.8" transform="rotate(-90 202.8 143.8)">VDD</text>
<text x="204.8" y="141.9">SK6812MINI-E</text>
<text x="210.1" y="139.2">D22</text>
<text x="218" y="143.8" transform="rotate(-90 218 143.8)">VDD</text>
<text x="220.1" y="141.9">SK6812MINI-E</text>
<text x="225.4" y="139.2">D23</text>
<text x="235.3" y="141.9">SK6812MINI-E</text>
<text x="240.6" y="139.2">D24</text>
<text x="44.7" y="145.6">DIN</text>
<text x="49.3" y="145.6">DOUT</text>
<text x="50.4" y="149.6" transform="rotate(-90 50.4 149.6)">VSS</text>
<text x="59.9" y="145.6">DIN</text>
<text x="64.5" y="145.6">DOUT</text>
<text x="65.6" y="149.6" transform="rotate(-90 65.6 149.6)">VSS</text>
<text x="75.2" y="145.6">DIN</text>
<text x="79.7" y="145.6">DOUT</text>
<text x="80.9" y="149.6" transform="rotate(-90 80.9 149.6)">VSS</text>
<text x="90.4" y="145.6">DIN</text>
<text x="95" y="145.6">DOUT</text>
<text x="96.1" y="149.6" transform="rotate(-90 96.1 149.6)">VSS</text>
<text x="105.7" y="145.6">DIN</text>
<text x="110.2" y="145.6">DOUT</text>
<text x="111.4" y="149.6" transform="rotate(-90 111.4 149.6)">VSS</text>
<text x="120.9" y="145.6">DIN</text>
<text x="125.5" y="145.6">DOUT</text>
<text x="126.6" y="149.6" transform="rotate(-90 126.6 149.6)">VSS</text>
<text x="136.1" y="145.6">DIN</text>
<text x="140.7" y="145.6">DOUT</text>
<text x="141.8" y="149.6" transform="rotate(-90 141.8 149.6)">VSS</text>
<text x="151.4" y="145.6">DIN</text>
<text x="155.9" y="145.6">DOUT</text>
<text x="157.1" y="149.6" transform="rotate(-90 157.1 149.6)">VSS</text>
<text x="166.6" y="145.6">DIN</text>
<text x="171.2" y="145.6">DOUT</text>
<text x="172.3" y="149.6" transform="rotate(-90 172.3 149.6)">VSS</text>
<text x="181.9" y="145.6">DIN</text>
<text x="186.4" y="145.6">DOUT</text>
<text x="187.6" y="149.6" transform="rotate(-90 187.6 149.6)">VSS</text>
<text x="197.1" y="145.6">DIN</text>
<text x="201.7" y="145.6">DOUT</text>
<text x="202.8" y="149.6" transform="rotate(-90 202.8 149.6)">VSS</text>
<text x="212.3" y="145.6">DIN</text>
<text x="216.9" y="145.6">DOUT</text>
<text x="218" y="149.6" transform="rotate(-90 218 149.6)">VSS</text>
<text x="47.5" y="163.4">GND</text>
</g>
<g font-size="1.8" fill="#a90000">
<text x="47.6" y="49.3">1</text>
<text x="47.6" y="51.8">2</text>
<text x="85" y="49.3">14</text>
<text x="85" y="51.8">13</text>
<text x="47.6" y="54.4">3</text>
<text x="47.6" y="56.9">4</text>
<text x="47.6" y="59.4">5</text>
<text x="85" y="54.4">12</text>
<text x="85" y="56.9">11</text>
<text x="85" y="59.4">10</text>
<text x="142.2" y="54.4">1</text>
<text x="142.2" y="56.9">2</text>
<text x="142.2" y="59.4">3</text>
<text x="47.6" y="62">6</text>
<text x="47.6" y="64.5">7</text>
<text x="85.7" y="62">9</text>
<text x="85.7" y="64.5">8</text>
<text x="142.2" y="62">4</text>
<text x="145.8" y="67.2" transform="rotate(-90 145.8 67.2)">MP</text>
<text x="49.3" y="139.1" transform="rotate(-90 49.3 139.1)">1</text>
<text x="64.5" y="139.1" transform="rotate(-90 64.5 139.1)">1</text>
<text x="79.8" y="139.1" transform="rotate(-90 79.8 139.1)">1</text>
<text x="95" y="139.1" transform="rotate(-90 95 139.1)">1</text>
<text x="110.2" y="139.1" transform="rotate(-90 110.2 139.1)">1</text>
<text x="125.5" y="139.1" transform="rotate(-90 125.5 139.1)">1</text>
<text x="140.7" y="139.1" transform="rotate(-90 140.7 139.1)">1</text>
<text x="156" y="139.1" transform="rotate(-90 156 139.1)">1</text>
<text x="171.2" y="139.1" transform="rotate(-90 171.2 139.1)">1</text>
<text x="186.4" y="139.1" transform="rotate(-90 186.4 139.1)">1</text>
<text x="201.7" y="139.1" transform="rotate(-90 201.7 139.1)">1</text>
<text x="216.9" y="139.1" transform="rotate(-90 216.9 139.1)">1</text>
<text x="42.5" y="144.5">4</text>
<text x="55.2" y="144.5">2</text>
<text x="57.7" y="144.5">4</text>
<text x="70.4" y="144.5">2</text>
<text x="73" y="144.5">4</text>
<text x="85.7" y="144.5">2</text>
<text x="88.2" y="144.5">4</text>
<text x="100.9" y="144.5">2</text>
<text x="103.4" y="144.5">4</text>
<text x="116.1" y="144.5">2</text>
<text x="118.7" y="144.5">4</text>
<text x="131.4" y="144.5">2</text>
<text x="133.9" y="144.5">4</text>
<text x="146.6" y="144.5">2</text>
<text x="149.2" y="144.5">4</text>
<text x="161.9" y="144.5">2</text>
<text x="164.4" y="144.5">4</text>
<text x="177.1" y="144.5">2</text>
<text x="179.6" y="144.5">4</text>
<text x="192.3" y="144.5">2</text>
<text x="194.9" y="144.5">4</text>
<text x="207.6" y="144.5">2</text>
<text x="210.1" y="144.5">4</text>
<text x="222.8" y="144.5">2</text>
<text x="49.3" y="151.8" transform="rotate(-90 49.3 151.8)">3</text>
<text x="64.5" y="151.8" transform="rotate(-90 64.5 151.8)">3</text>
<text x="79.8" y="151.8" transform="rotate(-90 79.8 151.8)">3</text>
<text x="95" y="151.8" transform="rotate(-90 95 151.8)">3</text>
<text x="110.2" y="151.8" transform="rotate(-90 110.2 151.8)">3</text>
<text x="125.5" y="151.8" transform="rotate(-90 125.5 151.8)">3</text>
<text x="140.7" y="151.8" transform="rotate(-90 140.7 151.8)">3</text>
<text x="156" y="151.8" transform="rotate(-90 156 151.8)">3</text>
<text x="171.2" y="151.8" transform="rotate(-90 171.2 151.8)">3</text>
<text x="186.4" y="151.8" transform="rotate(-90 186.4 151.8)">3</text>
<text x="201.7" y="151.8" transform="rotate(-90 201.7 151.8)">3</text>
<text x="216.9" y="151.8" transform="rotate(-90 216.9 151.8)">3</text>
</g>
<g font-size="1.1" fill="#840000">
<text x="50.5" y="149.6">RGB</text>
<text x="65.8" y="149.6">RGB</text>
<text x="81" y="149.6">RGB</text>
<text x="96.2" y="149.6">RGB</text>
<text x="111.5" y="149.6">RGB</text>
<text x="126.7" y="149.6">RGB</text>
<text x="142" y="149.6">RGB</text>
<text x="157.2" y="149.6">RGB</text>
<text x="172.4" y="149.6">RGB</text>
<text x="187.7" y="149.6">RGB</text>
<text x="202.9" y="149.6">RGB</text>
<text x="218.2" y="149.6">RGB</text>
</g>
<g font-size=".9" fill="#006464">
<text x="210.1" y="36.1">S1</text>
<text x="211.7" y="39.7">D1</text>
<text x="197.4" y="48.8">S2</text>
<text x="199" y="52.4">D2</text>
<text x="210.1" y="48.8">S3</text>
<text x="211.7" y="52.4">D3</text>
<text x="222.8" y="48.8">S4</text>
<text x="224.4" y="52.4">D4</text>
<text x="197.4" y="61.5">S5</text>
<text x="199" y="65.1">D5</text>
<text x="210.1" y="61.5">S6</text>
<text x="211.7" y="65.1">D6</text>
<text x="222.8" y="61.5">S7</text>
<text x="224.4" y="65.1">D7</text>
<text x="235.5" y="61.5">S8</text>
<text x="237.1" y="65.1">D8</text>
<text x="197.4" y="74.2">S9</text>
<text x="199" y="77.8">D9</text>
<text x="209.7" y="74.2">S11</text>
<text x="211.1" y="77.8">D11</text>
<text x="222.4" y="74.2">S13</text>
<text x="223.8" y="77.8">D13</text>
<text x="235.1" y="74.2">S15</text>
<text x="236.5" y="77.8">D15</text>
</g>
<text font-size=".5" fill="#840000" x="144.6" y="64.3">Mounting</text>
</svg>
